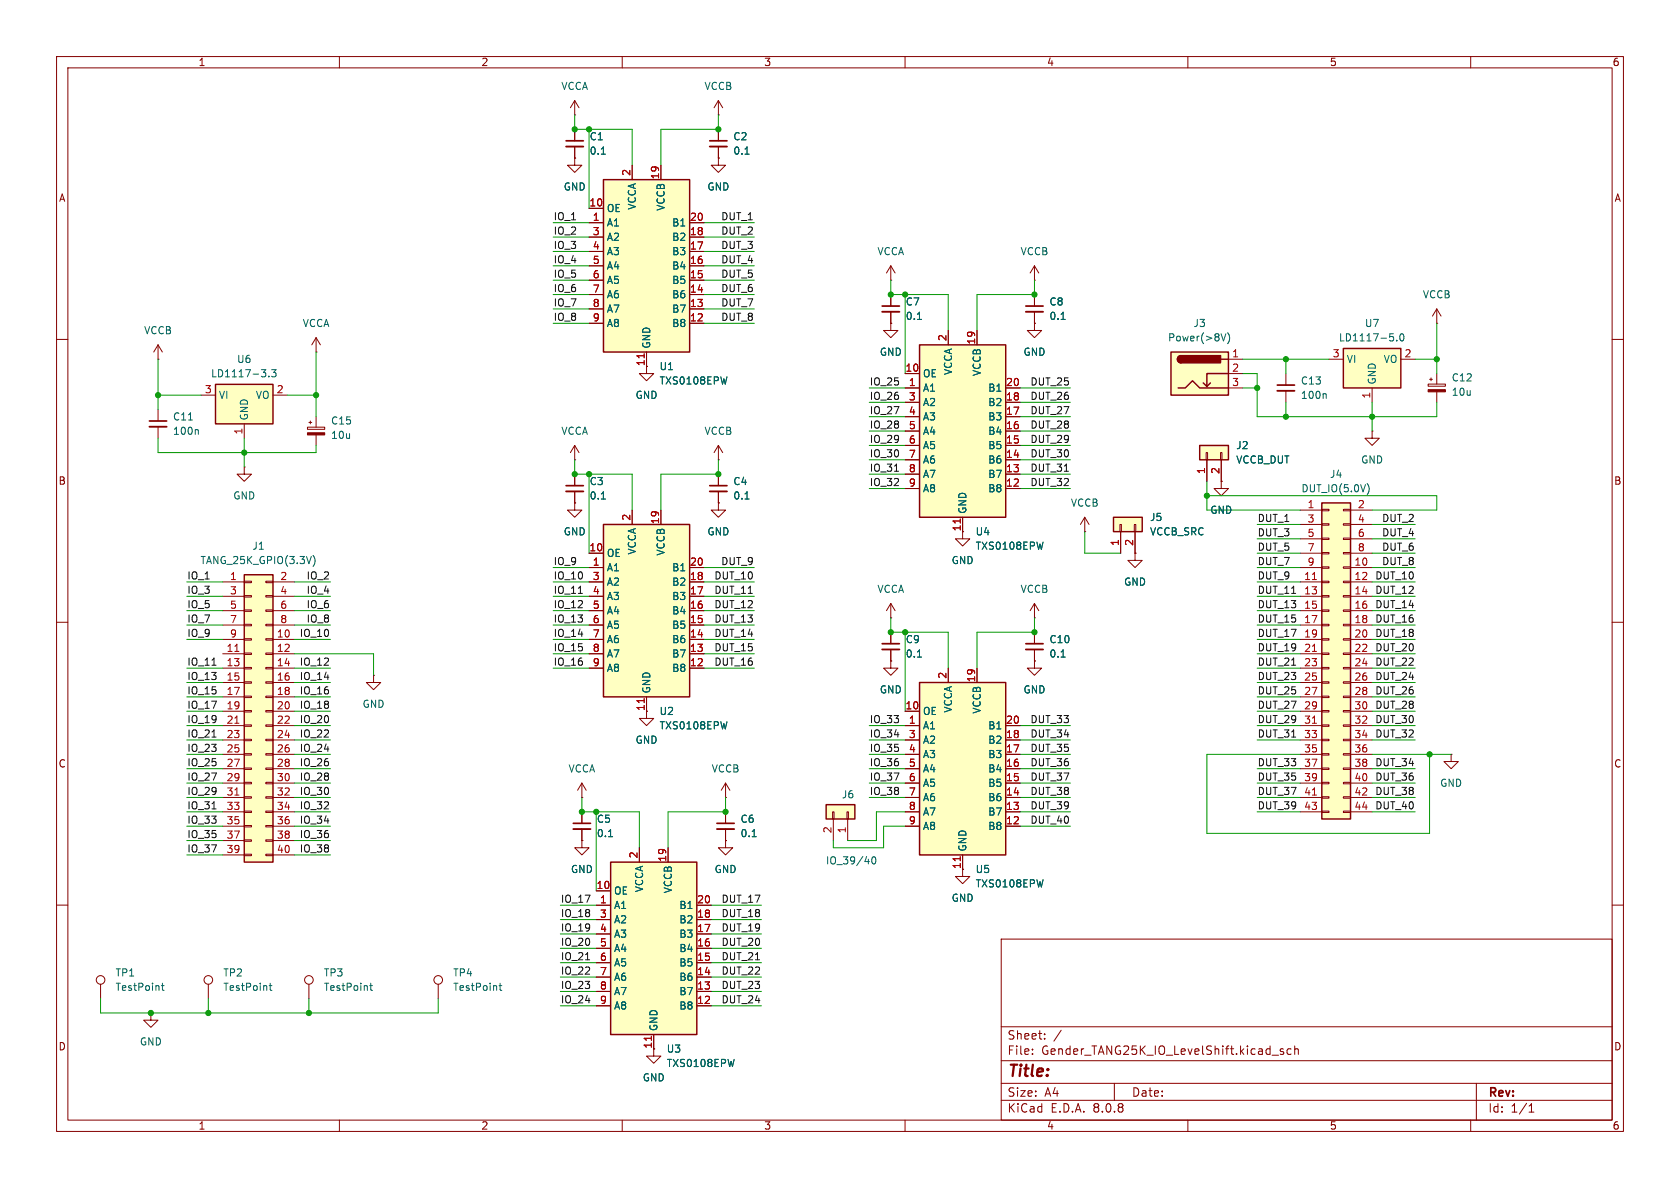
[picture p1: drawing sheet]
<svg xmlns="http://www.w3.org/2000/svg" width="297mm" height="210mm" viewBox="0 0 297 210" stroke-linecap="round" stroke-linejoin="round" font-family="sans-serif">
<g fill="none" stroke="#840000" stroke-width=".18">
<path d="M10 10h277v190h-277zM12 12h273v186h-273zM60 10v2M110 10v2M160 10v2M210 10v2M260 10v2M10 60h2M285 60h2M10 110h2M285 110h2M10 160h2"/>
<path d="M177 166h108v32h-108zM285 160h2M60 198v2M110 198v2M160 198v2M177 194.5h108M177 191.5h108M177 187.5h108M177 181.5h108M182.5 186.3v.1M182.5 185.5v.1M184.7 183.6v.1"/>
<path d="M184.7 182.8v.1M187.6 182.1l-1.3 2M197 191.5v3M210 198v2M224.9 186.5h1.1M226.9 185.5l-.4-.1-.2 .2 .1 .2 .5 .2v.3h-.6M228.2 185.5l-.4-.1-.3 .3v.4l.2 .2h.5M228.9 185.5l.2-.1 .4 .1v.9M228.9 184.9v1.5M260 198v2M261 191.5v6.5M270.3 196.6h.9"/>
<path d="M270.3 195.5l.4-.4v1.5"/>
</g>
<path d="M106.7 92.7h15.2v30.5h-15.2z" fill="#ffffc2"/>
<path d="M106.7 92.7h15.2v30.5h-15.2z" fill="none" stroke="#840000" stroke-width=".25"/>
<g fill="none" stroke="#840000" stroke-width=".18">
<path d="M104.1 97.8h2.6M111.8 90.2v2.5M116.8 90.2v2.5M104.1 100.3h2.6M104.1 118.1h2.6M104.1 115.6h2.6M104.1 113h2.6M104.1 110.5h2.6M104.1 108h2.6M104.1 105.4h2.6M104.1 102.9h2.6M121.9 100.3h2.6"/>
<path d="M121.9 118.1h2.6M121.9 115.6h2.6M121.9 113h2.6M121.9 110.5h2.6M121.9 108h2.6M121.9 105.4h2.6M121.9 102.9h2.6M114.3 123.2v2.5"/>
</g>
<path d="M113.9 123.5v.7" fill="none" stroke="#a90000" stroke-width=".18"/>
<path d="M128.5 127.6l-.3 1.2" fill="none" stroke="#006464" stroke-width=".18"/>
<path d="M106.7 31.8h15.2v30.4h-15.2z" fill="#ffffc2"/>
<path d="M106.7 31.8h15.2v30.4h-15.2z" fill="none" stroke="#840000" stroke-width=".25"/>
<g fill="none" stroke="#840000" stroke-width=".18">
<path d="M101.6 17.8l-.8 1.3M101.6 17.8v2.5M101.6 17.8l.8 1.3M127 17.8l-.8 1.3M127 17.8v2.5M127 17.8l.8 1.3M101.6 20.3h.1M101.6 27.9v1.3h1.3l-1.3 1.3-1.3-1.3h1.3M101.6 27.9h.1M101.6 22.9v2M101.6 25.9v2M104.1 39.4h2.6"/>
<path d="M104.1 36.8h2.6M111.8 29.2v2.6M116.8 29.2v2.6M121.9 39.4h2.6M127 20.3h.1M127 27.9v1.3h1.3l-1.3 1.3-1.3-1.3h1.3M127 27.9h.1M104.1 57.2h2.6M104.1 54.6h2.6M104.1 52.1h2.6M104.1 49.5h2.6M104.1 47h2.6"/>
<path d="M104.1 44.5h2.6M104.1 41.9h2.6M121.9 57.2h2.6M121.9 54.6h2.6M121.9 52.1h2.6M121.9 49.5h2.6M121.9 47h2.6M121.9 44.5h2.6M121.9 41.9h2.6M114.3 62.2v3.8h1.3l-1.3 1.3-1.3-1.3h1.3M101.6 88.9v1.3h1.3l-1.3 1.2-1.3-1.2h1.3M101.6 88.9h.1"/>
<path d="M101.6 83.8v2.1M101.6 86.9v2M66 119.4v1.3h1.3l-1.3 1.2-1.2-1.2h1.2M66 119.4h.1M17.8 174v2.5M26.7 179.1v1.2h1.2l-1.2 1.3-1.3-1.3h1.3M26.7 179.1h.1M36.8 174v2.5M54.6 174v2.5M77.5 174v2.5"/>
<circle cx="17.8" cy="173.2" r=".76"/>
<circle cx="36.8" cy="173.2" r=".76"/>
<circle cx="54.6" cy="173.2" r=".76"/>
<circle cx="77.5" cy="173.2" r=".76"/>
</g>
<path d="M113.9 62.5v.8" fill="none" stroke="#a90000" stroke-width=".18"/>
<path d="M106.3 27.3h.7M128.5 66.6l-.3 1.3M106.3 88.2h.7M28.5 174.2h.5M28.7 173.8v1.1l.3 .2M47.6 174.2h.5M47.8 173.8v1.1l.3 .2M65.4 174.2h.4M65.5 173.8v1.1l.3 .2M88.2 174.2h.5M88.4 173.8v1.1l.3 .2" fill="none" stroke="#006464" stroke-width=".18"/>
<path d="M100.1 25.9h3M100.1 86.9h3" fill="none" stroke="#840000" stroke-width=".33"/>
<path d="M100.1 24.9h3M100.1 85.9h3" fill="none" stroke="#840000" stroke-width=".3"/>
<path d="M43.2 101.6h5.1v50.8h-5.1z" fill="#ffffc2"/>
<g fill="none" stroke="#840000" stroke-width=".18">
<path d="M27.9 63.5h.1M27.9 61v2.5M27.9 72.4v2M27.9 75.4v2.1M27.9 61l-.7 1.2M27.9 61l.8 1.2M54.4 75.5h3v.4h-3zM54.6 74.7h.5M54.9 74.4v.5M55.9 73.7v1.8M55.9 76.9v1.8M101.6 78.7l-.8 1.3"/>
<path d="M101.6 78.7v2.6M101.6 78.7l.8 1.3M43.2 82.6v1.2h1.2l-1.2 1.3-1.3-1.3h1.3M43.2 82.6h.1M101.6 81.3h.1M39.4 102.9h3.8M39.4 113h3.8M39.4 115.6h3.8M39.4 118.1h3.8M39.4 105.4h3.8M39.4 108h3.8M39.4 110.5h3.8"/>
<path d="M43.2 118h1.2v.2h-1.2zM43.2 115.4h1.2v.3h-1.2zM43.2 112.9h1.2v.3h-1.2zM43.2 110.4h1.2v.2h-1.2zM43.2 107.8h1.2v.3h-1.2zM43.2 105.3h1.2v.2h-1.2zM43.2 102.7h1.2v.3h-1.2zM47 118h1.3v.2h-1.3zM47 115.4h1.3v.3h-1.3zM47 112.9h1.3v.3h-1.3zM47 110.4h1.3v.2h-1.3zM47 107.8h1.3v.3h-1.3z"/>
<path d="M47 105.3h1.3v.2h-1.3zM47 102.7h1.3v.3h-1.3zM48.3 102.9h3.8M48.3 113h3.8M48.3 115.6h3.8M48.3 118.1h3.8M48.3 105.4h3.8M48.3 108h3.8M48.3 110.5h3.8M39.4 120.7h3.8M39.4 123.2h3.8M39.4 125.7h3.8"/>
<path d="M39.4 128.3h3.8M39.4 130.8h3.8M39.4 133.4h3.8M39.4 135.9h3.8M39.4 138.4h3.8M43.2 138.3h1.2v.3h-1.2zM43.2 135.8h1.2v.2h-1.2zM43.2 133.2h1.2v.3h-1.2zM43.2 130.7h1.2v.2h-1.2zM43.2 128.1h1.2v.3h-1.2zM43.2 125.6h1.2v.3h-1.2zM43.2 123.1h1.2v.2h-1.2z"/>
<path d="M43.2 120.5h1.2v.3h-1.2zM47 138.3h1.3v.3h-1.3zM47 135.8h1.3v.2h-1.3zM47 133.2h1.3v.3h-1.3zM47 130.7h1.3v.2h-1.3zM47 128.1h1.3v.3h-1.3zM47 125.6h1.3v.3h-1.3zM47 123.1h1.3v.2h-1.3zM47 120.5h1.3v.3h-1.3zM48.3 120.7h3.8M48.3 123.2h3.8M48.3 125.7h3.8"/>
<path d="M48.3 128.3h3.8M48.3 130.8h3.8M48.3 133.4h3.8M48.3 135.9h3.8M48.3 138.4h3.8M39.4 141h3.8M39.4 143.5h3.8M39.4 146.1h3.8M39.4 148.6h3.8M39.4 151.1h3.8M43.2 151h1.2v.3h-1.2zM43.2 148.5h1.2v.2h-1.2z"/>
<path d="M43.2 145.9h1.2v.3h-1.2zM43.2 143.4h1.2v.2h-1.2zM43.2 140.8h1.2v.3h-1.2zM47 151h1.3v.3h-1.3zM47 148.5h1.3v.2h-1.3zM47 145.9h1.3v.3h-1.3zM47 143.4h1.3v.2h-1.3zM47 140.8h1.3v.3h-1.3zM48.3 141h3.8M48.3 143.5h3.8M48.3 146.1h3.8M48.3 148.6h3.8"/>
<path d="M48.3 151.1h3.8"/>
</g>
<path d="M43.2 101.6h5.1v50.8h-5.1z" fill="none" stroke="#840000" stroke-width=".25"/>
<path d="M41.5 115.2h.7M41.5 127.9h.7M41.5 140.6h.7" fill="none" stroke="#a90000" stroke-width=".18"/>
<path d="M33.3 74.2h.7M34.9 75.9l.2 .2v.7M55.3 98.2a1.46 1.46 0 0 1 0 1.9" fill="none" stroke="#006464" stroke-width=".18"/>
<path d="M54.4 76.5h3v.4h-3z" fill="#840000" stroke="#840000" stroke-width=".18"/>
<path d="M26.4 75.4h3.1" fill="none" stroke="#840000" stroke-width=".33"/>
<path d="M26.4 74.4h3.1" fill="none" stroke="#840000" stroke-width=".3"/>
<path d="M38.1 67.9h10.2v7h-10.2z" fill="#ffffc2"/>
<path d="M38.1 67.9h10.2v7h-10.2z" fill="none" stroke="#840000" stroke-width=".25"/>
<path d="M55.9 59.7l-.8 1.3M55.9 59.7v2.5M55.9 59.7l.7 1.3M35.6 69.9h2.5M43.2 74.9v2.6M48.3 69.9h2.5M55.9 62.2h.1" fill="none" stroke="#840000" stroke-width=".18"/>
<path d="M47.5 66.5v.1M48 65.3h.8l-.4 .5 .3 .2v.5l-.1 .1-.6-.1" fill="none" stroke="#006464" stroke-width=".18"/>
<path d="M233.7 88.9h5.1v55.9h-5.1z" fill="#ffffc2"/>
<g fill="none" stroke="#840000" stroke-width=".18">
<path d="M191.8 94h.1M191.8 91.4l-.8 1.3M191.8 91.4v2.6M191.8 91.4l.7 1.3M200.7 97.8v1.3h1.2l-1.2 1.2-1.3-1.2h1.3M200.7 97.8h.1M229.9 90.2h3.8M229.9 92.7h3.8M229.9 95.3h3.8M229.9 97.8h3.8M233.7 97.7h1.2v.2h-1.2zM233.7 95.1h1.2v.3h-1.2z"/>
<path d="M233.7 92.6h1.2v.2h-1.2zM233.7 90h1.2v.3h-1.2zM237.5 97.7h1.3v.2h-1.3zM237.5 95.1h1.3v.3h-1.3zM237.5 92.6h1.3v.2h-1.3zM237.5 90h1.3v.3h-1.3zM238.8 90.2h3.8M238.8 92.7h3.8M238.8 95.3h3.8M238.8 97.8h3.8M229.9 100.3h3.8M229.9 102.9h3.8"/>
<path d="M229.9 105.4h3.8M229.9 108h3.8M229.9 110.5h3.8M229.9 113h3.8M229.9 115.6h3.8M229.9 118.1h3.8M233.7 118h1.2v.2h-1.2zM233.7 115.4h1.2v.3h-1.2zM233.7 112.9h1.2v.3h-1.2zM233.7 110.4h1.2v.2h-1.2zM233.7 107.8h1.2v.3h-1.2zM233.7 105.3h1.2v.2h-1.2z"/>
<path d="M233.7 102.7h1.2v.3h-1.2zM233.7 100.2h1.2v.3h-1.2zM237.5 118h1.3v.2h-1.3zM237.5 115.4h1.3v.3h-1.3zM237.5 112.9h1.3v.3h-1.3zM237.5 110.4h1.3v.2h-1.3zM237.5 107.8h1.3v.3h-1.3zM237.5 105.3h1.3v.2h-1.3zM237.5 102.7h1.3v.3h-1.3zM237.5 100.2h1.3v.3h-1.3zM238.8 100.3h3.8M238.8 102.9h3.8"/>
<path d="M238.8 105.4h3.8M238.8 108h3.8M238.8 110.5h3.8M238.8 113h3.8M238.8 115.6h3.8M238.8 118.1h3.8M229.9 120.7h3.8M229.9 123.2h3.8M229.9 125.7h3.8M229.9 128.3h3.8M229.9 130.8h3.8M229.9 133.4h3.8"/>
<path d="M229.9 135.9h3.8M229.9 138.4h3.8M233.7 138.3h1.2v.3h-1.2zM233.7 135.8h1.2v.2h-1.2zM233.7 133.2h1.2v.3h-1.2zM233.7 130.7h1.2v.2h-1.2zM233.7 128.1h1.2v.3h-1.2zM233.7 125.6h1.2v.3h-1.2zM233.7 123.1h1.2v.2h-1.2zM233.7 120.5h1.2v.3h-1.2zM237.5 138.3h1.3v.3h-1.3zM237.5 135.8h1.3v.2h-1.3z"/>
<path d="M237.5 133.2h1.3v.3h-1.3zM237.5 130.7h1.3v.2h-1.3zM237.5 128.1h1.3v.3h-1.3zM237.5 125.6h1.3v.3h-1.3zM237.5 123.1h1.3v.2h-1.3zM237.5 120.5h1.3v.3h-1.3zM238.8 120.7h3.8M238.8 123.2h3.8M238.8 125.7h3.8M238.8 128.3h3.8M238.8 130.8h3.8M238.8 133.4h3.8"/>
<path d="M238.8 135.9h3.8M238.8 138.4h3.8M229.9 141h3.8M229.9 143.5h3.8M233.7 143.4h1.2v.2h-1.2zM233.7 140.8h1.2v.3h-1.2zM237.5 143.4h1.3v.2h-1.3zM237.5 140.8h1.3v.3h-1.3zM238.8 141h3.8M238.8 143.5h3.8"/>
</g>
<path d="M233.7 88.9h5.1v55.9h-5.1z" fill="none" stroke="#840000" stroke-width=".25"/>
<path d="M232 102.5h.7M232 115.2h.7M232 127.9h.7M232 140.6h.7" fill="none" stroke="#a90000" stroke-width=".18"/>
<path d="M241.8 85.5a1.49 1.49 0 0 1 0 1.9" fill="none" stroke="#006464" stroke-width=".18"/>
<path d="M196.8 91.4h5.1v2.6h-5.1z" fill="#ffffc2"/>
<path d="M242.6 76.2v1.3h1.2l-1.2 1.2-1.3-1.2h1.3M242.6 76.2h.1M198 92.7h.2v1.3h-.2zM198.1 94v3.8M200.5 92.7h.3v1.3h-.3zM200.7 94v3.8M215.9 85.1v1.3h1.3l-1.3 1.2-1.3-1.2h1.3M215.9 85.1h.1" fill="none" stroke="#840000" stroke-width=".18"/>
<path d="M196.8 91.4h5.1v2.6h-5.1z" fill="none" stroke="#840000" stroke-width=".25"/>
<path d="M212.1 78.7h5.1v2.6h-5.1z" fill="#ffffc2"/>
<path d="M213.2 80h.3v1.3h-.3zM213.4 81.3v3.8M215.8 80h.2v1.3h-.2zM215.9 81.3v3.8M182.9 109.2h.1M182.9 106.7l-.8 1.3M182.9 106.7v2.5M182.9 111.8v2M182.9 114.8v2M182.9 106.7l.7 1.3M128.3 148.6v1.3h1.2l-1.2 1.2-1.3-1.2h1.3M128.3 148.6h.1" fill="none" stroke="#840000" stroke-width=".18"/>
<path d="M212.1 78.7h5.1v2.6h-5.1z" fill="none" stroke="#840000" stroke-width=".25"/>
<path d="M181.4 114.8h3" fill="none" stroke="#840000" stroke-width=".33"/>
<path d="M181.4 113.8h3" fill="none" stroke="#840000" stroke-width=".3"/>
<path d="M187.6 116.2h.7" fill="none" stroke="#006464" stroke-width=".18"/>
<path d="M162.6 120.7h15.2v30.4h-15.2z" fill="#ffffc2"/>
<path d="M162.6 120.7h15.2v30.4h-15.2z" fill="none" stroke="#840000" stroke-width=".25"/>
<g fill="none" stroke="#840000" stroke-width=".18">
<path d="M182.9 57.2v1.2h1.2l-1.2 1.3-1.3-1.3h1.3M182.9 57.2h.1M182.9 52.1v2M182.9 55.1v2.1M170.2 94v1.3h1.2l-1.2 1.2-1.3-1.2h1.3M167.6 118.1v2.6M172.7 118.1v2.6M182.9 116.8v1.3h1.2l-1.2 1.3-1.3-1.3h1.3M182.9 116.8h.1M160 128.3h2.6M160 125.7h2.6M160 138.4h2.6"/>
<path d="M160 135.9h2.6M160 133.4h2.6M160 130.8h2.6M177.8 128.3h2.5M177.8 138.4h2.5M177.8 135.9h2.5M177.8 133.4h2.5M177.8 130.8h2.5M160 146.1h2.6M160 143.5h2.6M160 141h2.6M170.2 151.1v3.8h1.2l-1.2 1.3-1.3-1.3h1.3"/>
<path d="M177.8 146.1h2.5M177.8 143.5h2.5M177.8 141h2.5"/>
</g>
<path d="M169.8 151.4v.8" fill="none" stroke="#a90000" stroke-width=".18"/>
<path d="M187.6 56.5h.7M184.4 155.5l-.3 1.3" fill="none" stroke="#006464" stroke-width=".18"/>
<path d="M181.4 55.1h3" fill="none" stroke="#840000" stroke-width=".33"/>
<path d="M181.4 54.1h3" fill="none" stroke="#840000" stroke-width=".3"/>
<path d="M162.6 61h15.2v30.4h-15.2z" fill="#ffffc2"/>
<path d="M162.6 61h15.2v30.4h-15.2z" fill="none" stroke="#840000" stroke-width=".25"/>
<g fill="none" stroke="#840000" stroke-width=".18">
<path d="M127 22.9v2M127 25.9v2M157.5 49.5h.1M157.5 47l-.8 1.3M157.5 47v2.5M157.5 47l.7 1.3M167.6 58.4v2.6M172.7 58.4v2.6M182.9 49.5h.1M182.9 47l-.8 1.3M182.9 47v2.5M182.9 47l.7 1.3"/>
<path d="M160 68.6h2.6M160 66h2.6M160 78.7h2.6M160 76.2h2.6M160 73.7h2.6M160 71.1h2.6M177.8 68.6h2.5M177.8 78.7h2.5M177.8 76.2h2.5M177.8 73.7h2.5M177.8 71.1h2.5M160 86.4h2.6"/>
<path d="M160 83.8h2.6M160 81.3h2.6M170.2 91.4v2.6M177.8 86.4h2.5M177.8 83.8h2.5M177.8 81.3h2.5M157.5 116.8v1.3h1.2l-1.2 1.3-1.3-1.3h1.3M157.5 116.8h.1M157.5 109.2h.1M157.5 106.7v2.5M157.5 111.8v2M157.5 114.8v2"/>
<path d="M157.5 106.7l-.8 1.3M157.5 106.7l.7 1.3M128.3 138.4l-.8 1.3M128.3 138.4v2.6M128.3 138.4l.7 1.3M128.3 141h.1M128.3 143.5v2M128.3 146.6v2"/>
</g>
<path d="M169.8 91.7v.8" fill="none" stroke="#a90000" stroke-width=".18"/>
<path d="M131.7 27.3h.7M184.4 95.8l-.3 1.3M162.2 116.2h.7M133 147.9h.7" fill="none" stroke="#006464" stroke-width=".18"/>
<path d="M125.5 25.9h3M156 114.8h3M126.7 146.6h3.1" fill="none" stroke="#840000" stroke-width=".33"/>
<path d="M125.5 24.9h3M156 113.8h3M126.7 145.5h3.1" fill="none" stroke="#840000" stroke-width=".3"/>
<path d="M146 142.2h5.1v2.6h-5.1z" fill="#ffffc2"/>
<g fill="none" stroke="#840000" stroke-width=".18">
<path d="M157.5 57.2v1.2h1.2l-1.2 1.3-1.3-1.3h1.3M157.5 57.2h.1M157.5 52.1v2M157.5 55.1v2.1M127 78.7l-.8 1.3M127 78.7v2.6M127 78.7l.8 1.3M127 81.3h.1M127 88.9v1.3h1.3l-1.3 1.2-1.3-1.2h1.3M127 88.9h.1M127 83.8v2.1M127 86.9v2"/>
<path d="M102.9 138.4l-.8 1.3M102.9 138.4v2.6M102.9 138.4l.7 1.3M114.3 125.7v1.3h1.3l-1.3 1.3-1.3-1.3h1.3M102.9 141h.1M147.2 143.5h.2v1.3h-.2zM147.3 144.8v3.8M149.7 143.5h.3v1.3h-.3zM149.9 144.8v3.8"/>
</g>
<path d="M146 142.2h5.1v2.6h-5.1z" fill="none" stroke="#840000" stroke-width=".25"/>
<path d="M162.2 56.5h.7M131.7 88.2h.7M154.3 151.5h.1a.68 .68 0 0 1 .5 .6 .68 .68 0 0 1-.5 .6 .84 .84 0 0 1-.1-1.2z" fill="none" stroke="#006464" stroke-width=".18"/>
<path d="M156 55.1h3M125.5 86.9h3" fill="none" stroke="#840000" stroke-width=".33"/>
<path d="M156 54.1h3M125.5 85.9h3" fill="none" stroke="#840000" stroke-width=".3"/>
<path d="M107.9 152.4h15.3v30.5h-15.3z" fill="#ffffc2"/>
<path d="M107.9 152.4h15.3v30.5h-15.3z" fill="none" stroke="#840000" stroke-width=".25"/>
<g fill="none" stroke="#840000" stroke-width=".18">
<path d="M102.9 148.6v1.3h1.2l-1.2 1.2-1.3-1.2h1.3M102.9 148.6h.1M102.9 143.5v2M102.9 146.6v2M105.4 157.5h2.5M113 149.9v2.5M118.1 149.9v2.5M105.4 160h2.5M105.4 177.8h2.5M105.4 175.3h2.5M105.4 172.7h2.5M105.4 170.2h2.5"/>
<path d="M105.4 167.6h2.5M105.4 165.1h2.5M105.4 162.6h2.5M123.2 160h2.5M123.2 177.8h2.5M123.2 175.3h2.5M123.2 172.7h2.5M123.2 170.2h2.5M123.2 167.6h2.5M123.2 165.1h2.5M123.2 162.6h2.5M115.6 182.9v3.8h1.2l-1.2 1.3-1.3-1.3h1.3"/>
</g>
<path d="M115.2 183.2v.7" fill="none" stroke="#a90000" stroke-width=".18"/>
<path d="M107.6 147.9h.7M129.8 187.3l-.3 1.2" fill="none" stroke="#006464" stroke-width=".18"/>
<path d="M101.3 146.6h3.1" fill="none" stroke="#840000" stroke-width=".33"/>
<path d="M101.3 145.5h3.1" fill="none" stroke="#840000" stroke-width=".3"/>
<path d="M237.5 61.6h10.1v7h-10.1z" fill="#ffffc2"/>
<path d="M237.5 61.6h10.1v7h-10.1z" fill="none" stroke="#840000" stroke-width=".25"/>
<path d="M254 57.2h.1M254 54.6l-.8 1.3M254 54.6v2.6M254 54.6l.8 1.3M234.9 63.5h2.6M242.6 68.6v2.5M247.6 63.5h2.6M252.5 67.9h3v.4h-3zM252.7 67.1h.5M253 66.8v.5M254 66v1.9M254 69.3v1.8" fill="none" stroke="#840000" stroke-width=".18"/>
<path d="M247.6 59.1l.2-.1a.68 .68 0 0 1 .4 .6 .68 .68 0 0 1-.4 .7l-.2-.2-.1-.3zM246.9 60.1v.2" fill="none" stroke="#006464" stroke-width=".18"/>
<path d="M252.5 68.9h3v.4h-3z" fill="#840000" stroke="#840000" stroke-width=".18"/>
<path d="M207 62.2h10.2v7.7h-10.2z" fill="#ffffc2"/>
<path d="M207 62.2h10.2v7.7h-10.2zM208.3 68.6h1.2l1.3-1.3 1.3 1.3h5.1M208.8 62.9a.64 .64 0 0 0-.6 .6 .64 .64 0 0 0 .6 .6M214 67.7l-.6 .6M215.9 63.5h1.3M217.2 66h-3.8v2.3l-.7-.6" fill="none" stroke="#840000" stroke-width=".25"/>
<g fill="#840000" stroke="#840000" stroke-width=".25">
<path d="M208.3 63.1l.5-.2v1.2a.63 .63 0 0 1-.6-.4 .63 .63 0 0 1 .1-.6z"/>
<path d="M208.8 62.9h7v1.2h-7z"/>
</g>
<g fill="none" stroke="#840000" stroke-width=".18">
<path d="M101.6 27.9h.1M101.6 22.9v2M101.6 25.9v2M104.1 39.4h2.6M104.1 36.8h2.6M111.8 29.2v2.6M116.8 29.2v2.6M121.9 39.4h2.6M127 27.9h.1M127 22.9v2M127 25.9v2M104.1 57.2h2.6"/>
<path d="M104.1 54.6h2.6M104.1 52.1h2.6M104.1 49.5h2.6M104.1 47h2.6M104.1 44.5h2.6M104.1 41.9h2.6M121.9 57.2h2.6M121.9 54.6h2.6M121.9 52.1h2.6M121.9 49.5h2.6M121.9 47h2.6M121.9 44.5h2.6"/>
<path d="M121.9 41.9h2.6M157.5 57.2h.1M157.5 52.1v2M157.5 55.1v2.1M167.6 58.4v2.6M172.7 58.4v2.6M182.9 57.2h.1M182.9 52.1v2M182.9 55.1v2.1M114.3 62.2v2.6M160 66h2.6M160 68.6h2.6"/>
<path d="M160 78.7h2.6M160 76.2h2.6M160 73.7h2.6M160 71.1h2.6M177.8 68.6h2.5M177.8 78.7h2.5M177.8 76.2h2.5M177.8 73.7h2.5M177.8 71.1h2.5M217.2 63.5h2.5M217.2 66h2.5M217.2 68.6h2.5"/>
<path d="M227.3 66v2.1M227.3 69.1v2M101.6 88.9h.1M101.6 83.8v2.1M101.6 86.9v2M104.1 97.8h2.6M111.8 90.2v2.5M116.8 90.2v2.5M127 88.9h.1M127 83.8v2.1M127 86.9v2M160 86.4h2.6"/>
<path d="M160 83.8h2.6M160 81.3h2.6M170.2 91.4v2.6M177.8 86.4h2.5M177.8 83.8h2.5M177.8 81.3h2.5M198.1 94v3.8M200.7 97.8h.1M200.7 94v3.8M213.4 81.3v3.8M215.9 85.1h.1M215.9 81.3v3.8"/>
<path d="M104.1 100.3h2.6M104.1 118.1h2.6M104.1 115.6h2.6M104.1 113h2.6M104.1 110.5h2.6M104.1 108h2.6M104.1 105.4h2.6M104.1 102.9h2.6M121.9 100.3h2.6M121.9 118.1h2.6M121.9 115.6h2.6M121.9 113h2.6"/>
<path d="M121.9 110.5h2.6M121.9 108h2.6M121.9 105.4h2.6M121.9 102.9h2.6M157.5 116.8h.1M157.5 111.8v2M157.5 114.8v2M167.6 118.1v2.6M172.7 118.1v2.6M182.9 116.8h.1M182.9 111.8v2M182.9 114.8v2"/>
<path d="M114.3 123.2v2.5M160 128.3h2.6M160 125.7h2.6M160 138.4h2.6M160 135.9h2.6M160 133.4h2.6M160 130.8h2.6M177.8 128.3h2.5M177.8 138.4h2.5M177.8 135.9h2.5M177.8 133.4h2.5M177.8 130.8h2.5"/>
<path d="M256.5 133.4v1.2h1.3l-1.3 1.3-1.2-1.3h1.2M256.5 133.4h.1M102.9 148.6h.1M102.9 143.5v2M102.9 146.6v2M105.4 157.5h2.5M113 149.9v2.5M118.1 149.9v2.5M128.3 148.6h.1M128.3 143.5v2M128.3 146.6v2M160 146.1h2.6"/>
<path d="M160 143.5h2.6M160 141h2.6M170.2 151.1v2.6M177.8 146.1h2.5M177.8 143.5h2.5M177.8 141h2.5M105.4 160h2.5M105.4 177.8h2.5M105.4 175.3h2.5M105.4 172.7h2.5M105.4 170.2h2.5M105.4 167.6h2.5"/>
<path d="M105.4 165.1h2.5M105.4 162.6h2.5M123.2 160h2.5M123.2 177.8h2.5M123.2 175.3h2.5M123.2 172.7h2.5M123.2 170.2h2.5M123.2 167.6h2.5M123.2 165.1h2.5M123.2 162.6h2.5M115.6 182.9v2.5"/>
</g>
<g fill="none" stroke="#006464" stroke-width=".18">
<path d="M106.3 27.3h.7M131.7 27.3h.7M162.2 56.5h.7M187.6 56.5h.7M215.9 59l.4 1.3 .4-1.3M217 58.8a1.46 1.46 0 0 1 0 2M128.5 66.6l-.3 1.3M234.3 69.6l.2 .2v.6M106.3 88.2h.7M131.7 88.2h.7M184.4 95.8l-.3 1.3M162.2 116.2h.7"/>
<path d="M187.6 116.2h.7M128.5 127.6l-.3 1.2M107.6 147.9h.7M133 147.9h.7M184.4 155.5l-.3 1.3M129.8 187.3l-.3 1.2"/>
</g>
<path d="M225.8 69.1h3.1" fill="none" stroke="#840000" stroke-width=".33"/>
<path d="M225.8 68.1h3.1" fill="none" stroke="#840000" stroke-width=".3"/>
<path d="M158.1 83.3h.8M37.5 117.6h.7M102.2 104.9h.8M37.5 130.3h.7M37.5 143h.7M103.5 169.7h.7" fill="none" stroke="#0f0f0f" stroke-width=".18"/>
<g fill="none" stroke="#009600" stroke-width=".18">
<path d="M97.8 39.4h6.3M101.6 20.3v2.6h10.2v6.3M104.1 22.9v13.9M124.5 39.4h8.8M127 20.3v2.6h-10.2v6.3M97.8 52.1h6.3M97.8 47h6.3M97.8 49.5h6.3M97.8 54.6h6.3M97.8 57.2h6.3M97.8 44.5h6.3M97.8 41.9h6.3"/>
<path d="M124.5 52.1h8.8M124.5 47h8.8M124.5 49.5h8.8M124.5 54.6h8.8M124.5 57.2h8.8M124.5 44.5h8.8M124.5 41.9h8.8M157.5 49.5v2.6h10.1v6.3M160 52.1v13.9M182.9 49.5v2.6h-10.2v6.3M254 57.2v8.8M27.9 77.5v2.5h28v-1.3"/>
<path d="M27.9 69.9h7.7M27.9 63.5v8.9M43.2 77.5v5.1M50.8 69.9h5.1M55.9 62.2v11.5M153.7 73.7h6.3M153.7 68.6h6.3M153.7 71.1h6.3M153.7 78.7h6.3M153.7 76.2h6.3M180.3 73.7h8.9M180.3 68.6h8.9"/>
<path d="M180.3 71.1h8.9M180.3 78.7h8.9M180.3 76.2h8.9M219.7 66h2.5v7.7h31.8v-2.6M219.7 68.6h2.5M219.7 63.5h15.2M227.3 63.5v2.5M227.3 71.1v2.6M242.6 71.1v5.1M250.2 63.5h3.8M101.6 81.3v2.5h10.2v6.4M104.1 83.8v14"/>
<path d="M127 81.3v2.5h-10.2v6.4M153.7 86.4h6.3M153.7 81.3h6.3M153.7 83.8h6.3M180.3 86.4h8.9M180.3 81.3h8.9M180.3 83.8h8.9M191.8 94v3.8h6.3M213.4 85.1v5.1h16.5M213.4 87.6h40.6v2.6h-11.4M222.2 92.7h7.7M222.2 97.8h7.7"/>
<path d="M222.2 95.3h7.7M242.6 92.7h7.6M242.6 97.8h7.6M242.6 95.3h7.6M33 118.1h6.4M33 108h6.4M33 110.5h6.4M33 113h6.4M33 105.4h6.4M33 102.9h6.4M52.1 118.1h6.3M52.1 108h6.3"/>
<path d="M52.1 115.6h13.9v3.8M52.1 110.5h6.3M52.1 113h6.3M52.1 105.4h6.3M52.1 102.9h6.3M97.8 118.1h6.3M97.8 108h6.3M97.8 115.6h6.3M97.8 110.5h6.3M97.8 113h6.3M97.8 100.3h6.3M97.8 105.4h6.3"/>
<path d="M97.8 102.9h6.3M124.5 118.1h8.8M124.5 108h8.8M124.5 115.6h8.8M124.5 110.5h8.8M124.5 113h8.8M124.5 100.3h8.8M124.5 105.4h8.8M124.5 102.9h8.8M157.5 109.2v2.6h10.1v6.3M160 111.8v13.9M182.9 109.2v2.6h-10.2v6.3"/>
<path d="M222.2 118.1h7.7M222.2 108h7.7M222.2 115.6h7.7M222.2 110.5h7.7M222.2 113h7.7M222.2 100.3h7.7M222.2 105.4h7.7M222.2 102.9h7.7M242.6 118.1h7.6M242.6 108h7.6M242.6 115.6h7.6M242.6 110.5h7.6"/>
<path d="M242.6 113h7.6M242.6 100.3h7.6M242.6 105.4h7.6M242.6 102.9h7.6M33 123.2h6.4M33 120.7h6.4M33 135.9h6.4M33 138.4h6.4M33 130.8h6.4M33 133.4h6.4M33 128.3h6.4M33 125.7h6.4"/>
<path d="M52.1 123.2h6.3M52.1 120.7h6.3M52.1 135.9h6.3M52.1 138.4h6.3M52.1 130.8h6.3M52.1 133.4h6.3M52.1 128.3h6.3M52.1 125.7h6.3M153.7 135.9h6.3M153.7 138.4h6.3M153.7 130.8h6.3M153.7 133.4h6.3"/>
<path d="M153.7 128.3h6.3M180.3 135.9h8.9M180.3 138.4h8.9M180.3 130.8h8.9M180.3 133.4h8.9M180.3 128.3h8.9M222.2 123.2h7.7M222.2 120.7h7.7M222.2 135.9h7.7M222.2 138.4h7.7M222.2 130.8h7.7M222.2 128.3h7.7"/>
<path d="M222.2 125.7h7.7M229.9 133.4h-16.5v13.9h39.3v-13.9M242.6 123.2h7.6M242.6 120.7h7.6M242.6 135.9h7.6M242.6 138.4h7.6M242.6 130.8h7.6M242.6 133.4h13.9M242.6 128.3h7.6M242.6 125.7h7.6M33 141h6.4M33 143.5h6.4"/>
<path d="M33 148.6h6.4M33 146.1h6.4M33 151.1h6.4M52.1 141h6.3M52.1 143.5h6.3M52.1 148.6h6.3M52.1 146.1h6.3M52.1 151.1h6.3M102.9 141v2.5h10.1v6.4M105.4 143.5v14M128.3 141v2.5h-10.2v6.4M153.7 141h6.3"/>
<path d="M160 146.1h-3.8v3.8h-8.9v-1.3M160 143.5h-5.1v5.1h-5M180.3 141h8.9M180.3 143.5h8.9M180.3 146.1h8.9M222.2 141h7.7M222.2 143.5h7.7M242.6 141h7.6M242.6 143.5h7.6M17.8 176.5v2.6h59.7v-2.6M36.8 176.5v2.6M54.6 176.5v2.6"/>
<path d="M99.1 165.1h6.3M99.1 162.6h6.3M99.1 160h6.3M99.1 167.6h6.3M99.1 172.7h6.3M99.1 177.8h6.3M99.1 170.2h6.3M99.1 175.3h6.3M125.7 165.1h8.9M125.7 162.6h8.9M125.7 160h8.9M125.7 167.6h8.9"/>
<path d="M125.7 172.7h8.9M125.7 177.8h8.9M125.7 170.2h8.9M125.7 175.3h8.9"/>
</g>
<path d="M113.9 62.5v.8M169.8 91.7v.8M113.9 123.5v.7M169.8 151.4v.8M115.2 183.2v.7" fill="none" stroke="#a90000" stroke-width=".18"/>
<g fill="#009600" stroke="#009600" stroke-width=".18">
<circle cx="227.3" cy="73.7" r=".46"/>
<circle cx="242.6" cy="73.7" r=".46"/>
<circle cx="227.3" cy="63.5" r=".46"/>
<circle cx="254" cy="63.5" r=".46"/>
<circle cx="222.2" cy="68.6" r=".46"/>
<circle cx="252.7" cy="133.4" r=".46"/>
<circle cx="213.4" cy="87.6" r=".46"/>
<circle cx="27.9" cy="69.9" r=".46"/>
<circle cx="127" cy="83.8" r=".46"/>
<circle cx="101.6" cy="83.8" r=".46"/>
<circle cx="104.1" cy="83.8" r=".46"/>
<circle cx="43.2" cy="80" r=".46"/>
<circle cx="55.9" cy="69.9" r=".46"/>
<circle cx="36.8" cy="179.1" r=".46"/>
<circle cx="54.6" cy="179.1" r=".46"/>
<circle cx="26.7" cy="179.1" r=".46"/>
<circle cx="101.6" cy="22.9" r=".46"/>
<circle cx="104.1" cy="22.9" r=".46"/>
<circle cx="127" cy="22.9" r=".46"/>
<circle cx="105.4" cy="143.5" r=".46"/>
<circle cx="102.9" cy="143.5" r=".46"/>
<circle cx="160" cy="52.1" r=".46"/>
<circle cx="157.5" cy="52.1" r=".46"/>
<circle cx="128.3" cy="143.5" r=".46"/>
<circle cx="157.5" cy="111.8" r=".46"/>
<circle cx="160" cy="111.8" r=".46"/>
<circle cx="182.9" cy="52.1" r=".46"/>
<circle cx="182.9" cy="111.8" r=".46"/>
</g>
<text font-size="2.8" fill="#840000" x="178" y="190.9">Title:</text>
<g font-size="2.1" fill="#840000">
<text x="178" y="184">Sheet:</text>
<text x="178" y="186.7">File:</text>
<text x="184.1" y="186.7">Gender_TANG25K_IO_LevelShift.kicad_sch</text>
<text x="178" y="196.9">KiCad</text>
<text x="178" y="194.1">Size:</text>
<text x="184.7" y="194.1">A4</text>
<text x="185.7" y="196.9">E.D.A.</text>
<text x="193.3" y="196.9">8.0.8</text>
<text x="200" y="194.1">Date:</text>
<text x="263" y="194.3">Rev:</text>
<text x="263" y="196.9">Id:</text>
<text x="267.1" y="196.9">1/1</text>
</g>
<g font-size="1.8" fill="#840000">
<text x="35" y="11.9">1</text>
<text x="85" y="11.9">2</text>
<text x="135" y="11.9">3</text>
<text x="185" y="11.9">4</text>
<text x="235" y="11.9">5</text>
<text x="285" y="11.9">6</text>
<text x="10.3" y="35.9">A</text>
<text x="285.3" y="35.9">A</text>
<text x="10.3" y="85.9">B</text>
<text x="285.3" y="85.9">B</text>
<text x="169.9" y="94" transform="rotate(-90 169.9 94)">11</text>
<text x="114" y="125.8" transform="rotate(-90 114 125.8)">11</text>
<text x="10.3" y="135.9">C</text>
<text x="285.3" y="135.9">C</text>
<text x="10.3" y="185.9">D</text>
<text x="285.3" y="185.9">D</text>
<text x="35" y="199.9">1</text>
<text x="85" y="199.9">2</text>
<text x="135" y="199.9">3</text>
<text x="185" y="199.9">4</text>
<text x="235" y="199.9">5</text>
<text x="285" y="199.9">6</text>
</g>
<g font-size="1.8" fill="#006464">
<text x="99.1" y="16.1">VCCA</text>
<text x="124.4" y="16.1">VCCB</text>
<text x="104.1" y="25">C1</text>
<text x="104.1" y="27.5">0.1</text>
<text x="129.5" y="25">C2</text>
<text x="129.5" y="27.5">0.1</text>
<text x="99.6" y="33.9">GND</text>
<text x="125" y="33.9">GND</text>
<text x="107.2" y="40.2">A1</text>
<text x="107.2" y="37.7">OE</text>
<text x="112.6" y="37.2" transform="rotate(-90 112.6 37.2)">VCCA</text>
<text x="117.7" y="37.4" transform="rotate(-90 117.7 37.4)">VCCB</text>
<text x="118.7" y="40.2">B1</text>
<text x="107.2" y="42.8">A2</text>
<text x="107.2" y="45.3">A3</text>
<text x="107.2" y="47.9">A4</text>
<text x="118.7" y="47.9">B4</text>
<text x="118.7" y="45.3">B3</text>
<text x="118.7" y="42.8">B2</text>
<text x="155" y="45.3">VCCA</text>
<text x="180.3" y="45.3">VCCB</text>
<text x="107.2" y="50.4">A5</text>
<text x="107.2" y="52.9">A6</text>
<text x="118.7" y="52.9">B6</text>
<text x="118.7" y="50.4">B5</text>
<text x="251.4" y="52.9">VCCB</text>
<text x="25.4" y="59.3">VCCB</text>
<text x="53.4" y="58">VCCA</text>
<text x="107.2" y="55.5">A7</text>
<text x="107.2" y="58">A8</text>
<text x="118.7" y="58">B8</text>
<text x="118.7" y="55.5">B7</text>
<text x="160" y="54.2">C7</text>
<text x="160" y="56.7">0.1</text>
<text x="185.4" y="54.2">C8</text>
<text x="185.4" y="56.7">0.1</text>
<text x="210.9" y="58">J3</text>
<text x="241.2" y="58">U7</text>
<text x="41.8" y="64.4">U6</text>
<text x="115.2" y="61.7" transform="rotate(-90 115.2 61.7)">GND</text>
<text x="116.5" y="65.6">U1</text>
<text x="155.4" y="63.1">GND</text>
<text x="180.8" y="63.1">GND</text>
<text x="206.4" y="60.6">Power(&gt;8V)</text>
<text x="236.6" y="60.6">LD1117-5.0</text>
<text x="238" y="64.4">VI</text>
<text x="244.5" y="64.4">VO</text>
<text x="37.2" y="66.9">LD1117-3.3</text>
<text x="38.6" y="70.7">VI</text>
<text x="45.1" y="70.7">VO</text>
<text x="112.3" y="70.7">GND</text>
<text x="116.5" y="68.2">TXS0108EPW</text>
<text x="163.1" y="69.4">A1</text>
<text x="163.1" y="66.9">OE</text>
<text x="163.1" y="72">A2</text>
<text x="168.5" y="66.4" transform="rotate(-90 168.5 66.4)">VCCA</text>
<text x="173.6" y="66.6" transform="rotate(-90 173.6 66.6)">VCCB</text>
<text x="174.6" y="72">B2</text>
<text x="174.6" y="69.4">B1</text>
<text x="229.9" y="70.7">100n</text>
<text x="229.9" y="68.2">C13</text>
<text x="243.4" y="68.1" transform="rotate(-90 243.4 68.1)">GND</text>
<text x="256.5" y="67.6">C12</text>
<text x="256.5" y="70.2">10u</text>
<text x="30.5" y="77.1">100n</text>
<text x="30.5" y="74.5">C11</text>
<text x="44" y="74.4" transform="rotate(-90 44 74.4)">GND</text>
<text x="58.4" y="75.2">C15</text>
<text x="58.4" y="77.8">10u</text>
<text x="99.1" y="77.1">VCCA</text>
<text x="124.4" y="77.1">VCCB</text>
<text x="163.1" y="74.5">A3</text>
<text x="163.1" y="77.1">A4</text>
<text x="174.6" y="77.1">B4</text>
<text x="174.6" y="74.5">B3</text>
<text x="163.1" y="79.6">A5</text>
<text x="163.1" y="82.1">A6</text>
<text x="174.6" y="82.1">B6</text>
<text x="174.6" y="79.6">B5</text>
<text x="218.4" y="79.6">J2</text>
<text x="218.4" y="82.1">VCCB_DUT</text>
<text x="240.5" y="82.1">GND</text>
<text x="41.1" y="88.5">GND</text>
<text x="104.1" y="86">C3</text>
<text x="104.1" y="88.5">0.1</text>
<text x="129.5" y="86">C4</text>
<text x="129.5" y="88.5">0.1</text>
<text x="163.1" y="84.7">A7</text>
<text x="163.1" y="87.2">A8</text>
<text x="174.6" y="87.2">B8</text>
<text x="174.6" y="84.7">B7</text>
<text x="189.2" y="89.8">VCCB</text>
<text x="230" y="87.2">DUT_IO(5.0V)</text>
<text x="235" y="84.7">J4</text>
<text x="99.6" y="94.8">GND</text>
<text x="125" y="94.8">GND</text>
<text x="171" y="90.9" transform="rotate(-90 171 90.9)">GND</text>
<text x="172.4" y="94.8">U4</text>
<text x="203.2" y="92.3">J5</text>
<text x="203.2" y="94.8">VCCB_SRC</text>
<text x="213.9" y="91">GND</text>
<text x="35.3" y="99.9">TANG_25K_GPIO(3.3V)</text>
<text x="44.5" y="97.4">J1</text>
<text x="107.2" y="101.2">A1</text>
<text x="107.2" y="98.7">OE</text>
<text x="112.6" y="98.1" transform="rotate(-90 112.6 98.1)">VCCA</text>
<text x="117.7" y="98.3" transform="rotate(-90 117.7 98.3)">VCCB</text>
<text x="118.7" y="101.2">B1</text>
<text x="168.1" y="99.9">GND</text>
<text x="172.4" y="97.4">TXS0108EPW</text>
<text x="107.2" y="103.7">A2</text>
<text x="107.2" y="106.3">A3</text>
<text x="118.7" y="106.3">B3</text>
<text x="118.7" y="103.7">B2</text>
<text x="155" y="105">VCCA</text>
<text x="180.3" y="105">VCCB</text>
<text x="198.6" y="103.7">GND</text>
<text x="107.2" y="108.8">A4</text>
<text x="107.2" y="111.4">A5</text>
<text x="107.2" y="113.9">A6</text>
<text x="118.7" y="113.9">B6</text>
<text x="118.7" y="111.4">B5</text>
<text x="118.7" y="108.8">B4</text>
<text x="160" y="113.9">C9</text>
<text x="185.4" y="113.9">C10</text>
<text x="107.2" y="116.4">A7</text>
<text x="107.2" y="119">A8</text>
<text x="118.7" y="119">B8</text>
<text x="118.7" y="116.4">B7</text>
<text x="160" y="116.4">0.1</text>
<text x="185.4" y="116.4">0.1</text>
<text x="64" y="125.3">GND</text>
<text x="115.2" y="122.7" transform="rotate(-90 115.2 122.7)">GND</text>
<text x="155.4" y="122.8">GND</text>
<text x="180.8" y="122.8">GND</text>
<text x="112.3" y="131.7">GND</text>
<text x="116.5" y="126.6">U2</text>
<text x="116.5" y="129.1">TXS0108EPW</text>
<text x="163.1" y="129.1">A1</text>
<text x="163.1" y="126.6">OE</text>
<text x="163.1" y="131.7">A2</text>
<text x="168.5" y="126.1" transform="rotate(-90 168.5 126.1)">VCCA</text>
<text x="173.6" y="126.3" transform="rotate(-90 173.6 126.3)">VCCB</text>
<text x="174.6" y="131.7">B2</text>
<text x="174.6" y="129.1">B1</text>
<text x="100.4" y="136.8">VCCA</text>
<text x="125.7" y="136.8">VCCB</text>
<text x="163.1" y="134.2">A3</text>
<text x="163.1" y="136.8">A4</text>
<text x="174.6" y="136.8">B4</text>
<text x="174.6" y="134.2">B3</text>
<text x="148.7" y="141.3">J6</text>
<text x="163.1" y="139.3">A5</text>
<text x="163.1" y="141.8">A6</text>
<text x="174.6" y="141.8">B6</text>
<text x="174.6" y="139.3">B5</text>
<text x="254.5" y="139.3">GND</text>
<text x="105.4" y="145.6">C5</text>
<text x="105.4" y="148.2">0.1</text>
<text x="130.8" y="145.6">C6</text>
<text x="130.8" y="148.2">0.1</text>
<text x="163.1" y="144.4">A7</text>
<text x="163.1" y="146.9">A8</text>
<text x="174.6" y="146.9">B8</text>
<text x="174.6" y="144.4">B7</text>
<text x="100.8" y="154.5">GND</text>
<text x="126.2" y="154.5">GND</text>
<text x="145.9" y="153">IO_39/40</text>
<text x="171" y="150.6" transform="rotate(-90 171 150.6)">GND</text>
<text x="172.4" y="154.5">U5</text>
<text x="108.5" y="160.9">A1</text>
<text x="108.5" y="158.3">OE</text>
<text x="113.9" y="157.8" transform="rotate(-90 113.9 157.8)">VCCA</text>
<text x="119" y="158" transform="rotate(-90 119 158)">VCCB</text>
<text x="120" y="160.9">B1</text>
<text x="168.1" y="159.6">GND</text>
<text x="172.4" y="157.1">TXS0108EPW</text>
<text x="108.5" y="163.4">A2</text>
<text x="108.5" y="166">A3</text>
<text x="120" y="166">B3</text>
<text x="120" y="163.4">B2</text>
<text x="20.3" y="172.8">TP1</text>
<text x="39.4" y="172.8">TP2</text>
<text x="57.2" y="172.8">TP3</text>
<text x="80" y="172.8">TP4</text>
<text x="108.5" y="168.5">A4</text>
<text x="108.5" y="171">A5</text>
<text x="108.5" y="173.6">A6</text>
<text x="120" y="173.6">B6</text>
<text x="120" y="171">B5</text>
<text x="120" y="168.5">B4</text>
<text x="20.3" y="175.4">TestPoint</text>
<text x="39.4" y="175.4">TestPoint</text>
<text x="57.2" y="175.4">TestPoint</text>
<text x="80" y="175.4">TestPoint</text>
<text x="108.5" y="176.1">A7</text>
<text x="108.5" y="178.7">A8</text>
<text x="120" y="178.7">B8</text>
<text x="120" y="176.1">B7</text>
<text x="24.6" y="185">GND</text>
<text x="116.4" y="182.4" transform="rotate(-90 116.4 182.4)">GND</text>
<text x="113.5" y="191.4">GND</text>
<text x="117.8" y="186.3">U3</text>
<text x="117.8" y="188.8">TXS0108EPW</text>
</g>
<g font-size="1.8" fill="#a90000">
<text x="111.5" y="31.2" transform="rotate(-90 111.5 31.2)">2</text>
<text x="116.6" y="31.8" transform="rotate(-90 116.6 31.8)">19</text>
<text x="104.1" y="36.6">10</text>
<text x="104.7" y="39.1">1</text>
<text x="104.7" y="41.7">3</text>
<text x="121.9" y="41.7">18</text>
<text x="121.9" y="39.1">20</text>
<text x="104.7" y="44.2">4</text>
<text x="104.7" y="46.7">5</text>
<text x="121.9" y="46.7">16</text>
<text x="121.9" y="44.2">17</text>
<text x="104.7" y="49.3">6</text>
<text x="104.7" y="51.8">7</text>
<text x="121.9" y="51.8">14</text>
<text x="121.9" y="49.3">15</text>
<text x="104.7" y="54.4">8</text>
<text x="104.7" y="56.9">9</text>
<text x="121.9" y="56.9">12</text>
<text x="121.9" y="54.4">13</text>
<text x="114" y="64.8" transform="rotate(-90 114 64.8)">11</text>
<text x="160" y="65.8">10</text>
<text x="167.4" y="60.4" transform="rotate(-90 167.4 60.4)">2</text>
<text x="172.5" y="61" transform="rotate(-90 172.5 61)">19</text>
<text x="217.7" y="63.2">1</text>
<text x="217.7" y="65.8">2</text>
<text x="235.5" y="63.2">3</text>
<text x="248.2" y="63.2">2</text>
<text x="36.1" y="69.6">3</text>
<text x="48.8" y="69.6">2</text>
<text x="160.6" y="68.3">1</text>
<text x="160.6" y="70.9">3</text>
<text x="177.8" y="70.9">18</text>
<text x="177.8" y="68.3">20</text>
<text x="217.7" y="68.3">3</text>
<text x="242.3" y="70.6" transform="rotate(-90 242.3 70.6)">1</text>
<text x="42.9" y="76.9" transform="rotate(-90 42.9 76.9)">1</text>
<text x="160.6" y="73.4">4</text>
<text x="160.6" y="75.9">5</text>
<text x="177.8" y="75.9">16</text>
<text x="177.8" y="73.4">17</text>
<text x="160.6" y="78.5">6</text>
<text x="160.6" y="81">7</text>
<text x="160.6" y="83.6">8</text>
<text x="177.8" y="83.6">13</text>
<text x="177.8" y="81">14</text>
<text x="177.8" y="78.5">15</text>
<text x="213.1" y="83.9" transform="rotate(-90 213.1 83.9)">1</text>
<text x="215.6" y="83.9" transform="rotate(-90 215.6 83.9)">2</text>
<text x="160.6" y="86.1">9</text>
<text x="177.8" y="86.1">12</text>
<text x="231.1" y="89.9">1</text>
<text x="240" y="89.9">2</text>
<text x="111.5" y="92.1" transform="rotate(-90 111.5 92.1)">2</text>
<text x="116.6" y="92.8" transform="rotate(-90 116.6 92.8)">19</text>
<text x="231.1" y="92.5">3</text>
<text x="231.1" y="95">5</text>
<text x="240" y="92.5">4</text>
<text x="240" y="95">6</text>
<text x="104.1" y="97.5">10</text>
<text x="104.7" y="100.1">1</text>
<text x="121.9" y="100.1">20</text>
<text x="197.9" y="96.6" transform="rotate(-90 197.9 96.6)">1</text>
<text x="200.4" y="96.6" transform="rotate(-90 200.4 96.6)">2</text>
<text x="231.1" y="97.5">7</text>
<text x="231.1" y="100.1">9</text>
<text x="239.4" y="100.1">10</text>
<text x="240" y="97.5">8</text>
<text x="40.6" y="102.6">1</text>
<text x="40.6" y="105.2">3</text>
<text x="40.6" y="107.7">5</text>
<text x="49.5" y="102.6">2</text>
<text x="49.5" y="105.2">4</text>
<text x="49.5" y="107.7">6</text>
<text x="104.7" y="102.6">3</text>
<text x="104.7" y="105.2">4</text>
<text x="104.7" y="107.7">5</text>
<text x="121.9" y="107.7">16</text>
<text x="121.9" y="105.2">17</text>
<text x="121.9" y="102.6">18</text>
<text x="230.5" y="102.6">11</text>
<text x="230.5" y="105.2">13</text>
<text x="230.5" y="107.7">15</text>
<text x="239.4" y="102.6">12</text>
<text x="239.4" y="105.2">14</text>
<text x="239.4" y="107.7">16</text>
<text x="40.6" y="110.2">7</text>
<text x="40.6" y="112.8">9</text>
<text x="48.9" y="112.8">10</text>
<text x="49.5" y="110.2">8</text>
<text x="104.7" y="110.2">6</text>
<text x="104.7" y="112.8">7</text>
<text x="121.9" y="112.8">14</text>
<text x="121.9" y="110.2">15</text>
<text x="230.5" y="110.2">17</text>
<text x="230.5" y="112.8">19</text>
<text x="239.4" y="110.2">18</text>
<text x="239.4" y="112.8">20</text>
<text x="40" y="115.3">11</text>
<text x="40" y="117.9">13</text>
<text x="48.9" y="115.3">12</text>
<text x="48.9" y="117.9">14</text>
<text x="104.7" y="115.3">8</text>
<text x="104.7" y="117.9">9</text>
<text x="121.9" y="117.9">12</text>
<text x="121.9" y="115.3">13</text>
<text x="230.5" y="115.3">21</text>
<text x="230.5" y="117.9">23</text>
<text x="239.4" y="115.3">22</text>
<text x="239.4" y="117.9">24</text>
<text x="40" y="120.4">15</text>
<text x="40" y="122.9">17</text>
<text x="40" y="125.5">19</text>
<text x="48.9" y="120.4">16</text>
<text x="48.9" y="122.9">18</text>
<text x="48.9" y="125.5">20</text>
<text x="160" y="125.5">10</text>
<text x="167.4" y="120.1" transform="rotate(-90 167.4 120.1)">2</text>
<text x="172.5" y="120.7" transform="rotate(-90 172.5 120.7)">19</text>
<text x="230.5" y="120.4">25</text>
<text x="230.5" y="122.9">27</text>
<text x="230.5" y="125.5">29</text>
<text x="239.4" y="120.4">26</text>
<text x="239.4" y="122.9">28</text>
<text x="239.4" y="125.5">30</text>
<text x="40" y="128">21</text>
<text x="40" y="130.6">23</text>
<text x="48.9" y="128">22</text>
<text x="48.9" y="130.6">24</text>
<text x="160.6" y="128">1</text>
<text x="160.6" y="130.6">3</text>
<text x="177.8" y="130.6">18</text>
<text x="177.8" y="128">20</text>
<text x="230.5" y="128">31</text>
<text x="230.5" y="130.6">33</text>
<text x="239.4" y="128">32</text>
<text x="239.4" y="130.6">34</text>
<text x="40" y="133.1">25</text>
<text x="40" y="135.6">27</text>
<text x="48.9" y="133.1">26</text>
<text x="48.9" y="135.6">28</text>
<text x="160.6" y="133.1">4</text>
<text x="160.6" y="135.6">5</text>
<text x="177.8" y="135.6">16</text>
<text x="177.8" y="133.1">17</text>
<text x="230.5" y="133.1">35</text>
<text x="230.5" y="135.6">37</text>
<text x="239.4" y="133.1">36</text>
<text x="239.4" y="135.6">38</text>
<text x="40" y="138.2">29</text>
<text x="40" y="140.7">31</text>
<text x="40" y="143.3">33</text>
<text x="48.9" y="138.2">30</text>
<text x="48.9" y="140.7">32</text>
<text x="48.9" y="143.3">34</text>
<text x="160.6" y="138.2">6</text>
<text x="160.6" y="140.7">7</text>
<text x="160.6" y="143.3">8</text>
<text x="177.8" y="143.3">13</text>
<text x="177.8" y="140.7">14</text>
<text x="177.8" y="138.2">15</text>
<text x="230.5" y="138.2">39</text>
<text x="230.5" y="140.7">41</text>
<text x="230.5" y="143.3">43</text>
<text x="239.4" y="138.2">40</text>
<text x="239.4" y="140.7">42</text>
<text x="239.4" y="143.3">44</text>
<text x="40" y="145.8">35</text>
<text x="40" y="148.3">37</text>
<text x="48.9" y="145.8">36</text>
<text x="48.9" y="148.3">38</text>
<text x="147.1" y="147.4" transform="rotate(-90 147.1 147.4)">2</text>
<text x="149.6" y="147.4" transform="rotate(-90 149.6 147.4)">1</text>
<text x="160.6" y="145.8">9</text>
<text x="177.8" y="145.8">12</text>
<text x="40" y="150.9">39</text>
<text x="48.9" y="150.9">40</text>
<text x="112.8" y="151.8" transform="rotate(-90 112.8 151.8)">2</text>
<text x="117.9" y="152.4" transform="rotate(-90 117.9 152.4)">19</text>
<text x="169.9" y="153.7" transform="rotate(-90 169.9 153.7)">11</text>
<text x="105.4" y="157.2">10</text>
<text x="106" y="159.8">1</text>
<text x="123.1" y="159.8">20</text>
<text x="106" y="162.3">3</text>
<text x="106" y="164.8">4</text>
<text x="106" y="167.4">5</text>
<text x="123.1" y="167.4">16</text>
<text x="123.1" y="164.8">17</text>
<text x="123.1" y="162.3">18</text>
<text x="106" y="169.9">6</text>
<text x="106" y="172.5">7</text>
<text x="123.1" y="172.5">14</text>
<text x="123.1" y="169.9">15</text>
<text x="106" y="175">8</text>
<text x="106" y="177.5">9</text>
<text x="123.1" y="177.5">12</text>
<text x="123.1" y="175">13</text>
<text x="115.3" y="185.5" transform="rotate(-90 115.3 185.5)">11</text>
</g>
<g font-size="1.8" fill="#0f0f0f">
<text x="97.8" y="41.6">IO_2</text>
<text x="97.8" y="39">IO_1</text>
<text x="127.4" y="39">DUT_1</text>
<text x="127.4" y="41.6">DUT_2</text>
<text x="97.8" y="44.1">IO_3</text>
<text x="97.8" y="46.6">IO_4</text>
<text x="127.4" y="44.1">DUT_3</text>
<text x="127.4" y="46.6">DUT_4</text>
<text x="97.8" y="51.7">IO_6</text>
<text x="97.8" y="49.2">IO_5</text>
<text x="127.4" y="49.2">DUT_5</text>
<text x="127.4" y="51.7">DUT_6</text>
<text x="97.8" y="54.3">IO_7</text>
<text x="97.8" y="56.8">IO_8</text>
<text x="127.4" y="54.3">DUT_7</text>
<text x="127.4" y="56.8">DUT_8</text>
<text x="153.7" y="70.8">IO_26</text>
<text x="153.7" y="68.2">IO_25</text>
<text x="182.1" y="68.2">DUT_25</text>
<text x="182.1" y="70.8">DUT_26</text>
<text x="153.7" y="75.9">IO_28</text>
<text x="153.7" y="73.3">IO_27</text>
<text x="182.1" y="75.9">DUT_28</text>
<text x="182.1" y="73.3">DUT_27</text>
<text x="153.7" y="80.9">IO_30</text>
<text x="153.7" y="78.4">IO_29</text>
<text x="153.7" y="83.5">IO_31</text>
<text x="182.1" y="80.9">DUT_30</text>
<text x="182.1" y="78.4">DUT_29</text>
<text x="182.1" y="83.5">DUT_31</text>
<text x="153.7" y="86">IO_32</text>
<text x="182.1" y="86">DUT_32</text>
<text x="222.2" y="92.4">DUT_1</text>
<text x="222.2" y="94.9">DUT_3</text>
<text x="244.2" y="92.4">DUT_2</text>
<text x="244.2" y="94.9">DUT_4</text>
<text x="97.8" y="100">IO_9</text>
<text x="127.4" y="100">DUT_9</text>
<text x="222.2" y="100">DUT_7</text>
<text x="222.2" y="97.4">DUT_5</text>
<text x="244.2" y="100">DUT_8</text>
<text x="244.2" y="97.4">DUT_6</text>
<text x="33" y="107.6">IO_5</text>
<text x="33" y="102.5">IO_1</text>
<text x="33" y="105.1">IO_3</text>
<text x="54.1" y="105.1">IO_4</text>
<text x="54.1" y="107.6">IO_6</text>
<text x="54.1" y="102.5">IO_2</text>
<text x="97.8" y="102.5">IO_10</text>
<text x="97.8" y="105.1">IO_11</text>
<text x="97.8" y="107.6">IO_12</text>
<text x="126.2" y="107.6">DUT_12</text>
<text x="126.2" y="102.5">DUT_10</text>
<text x="126.2" y="105.1">DUT_11</text>
<text x="222.2" y="105.1">DUT_11</text>
<text x="222.2" y="102.5">DUT_9</text>
<text x="222.2" y="107.6">DUT_13</text>
<text x="243" y="102.5">DUT_10</text>
<text x="243" y="105.1">DUT_12</text>
<text x="243" y="107.6">DUT_14</text>
<text x="33" y="112.7">IO_9</text>
<text x="33" y="110.1">IO_7</text>
<text x="52.9" y="112.7">IO_10</text>
<text x="54.1" y="110.1">IO_8</text>
<text x="97.8" y="112.7">IO_14</text>
<text x="97.8" y="110.1">IO_13</text>
<text x="126.2" y="112.7">DUT_14</text>
<text x="126.2" y="110.1">DUT_13</text>
<text x="222.2" y="110.1">DUT_15</text>
<text x="222.2" y="112.7">DUT_17</text>
<text x="243" y="110.1">DUT_16</text>
<text x="243" y="112.7">DUT_18</text>
<text x="33" y="117.8">IO_11</text>
<text x="52.9" y="117.8">IO_12</text>
<text x="97.8" y="117.8">IO_16</text>
<text x="97.8" y="115.2">IO_15</text>
<text x="126.2" y="115.2">DUT_15</text>
<text x="126.2" y="117.8">DUT_16</text>
<text x="222.2" y="117.8">DUT_21</text>
<text x="222.2" y="115.2">DUT_19</text>
<text x="243" y="115.2">DUT_20</text>
<text x="243" y="117.8">DUT_22</text>
<text x="33" y="120.3">IO_13</text>
<text x="33" y="122.8">IO_15</text>
<text x="33" y="125.4">IO_17</text>
<text x="52.9" y="125.4">IO_18</text>
<text x="52.9" y="120.3">IO_14</text>
<text x="52.9" y="122.8">IO_16</text>
<text x="222.2" y="120.3">DUT_23</text>
<text x="222.2" y="122.8">DUT_25</text>
<text x="222.2" y="125.4">DUT_27</text>
<text x="243" y="125.4">DUT_28</text>
<text x="243" y="120.3">DUT_24</text>
<text x="243" y="122.8">DUT_26</text>
<text x="33" y="127.9">IO_19</text>
<text x="33" y="130.5">IO_21</text>
<text x="52.9" y="127.9">IO_20</text>
<text x="52.9" y="130.5">IO_22</text>
<text x="153.7" y="130.5">IO_34</text>
<text x="153.7" y="127.9">IO_33</text>
<text x="182.1" y="130.5">DUT_34</text>
<text x="182.1" y="127.9">DUT_33</text>
<text x="222.2" y="130.5">DUT_31</text>
<text x="222.2" y="127.9">DUT_29</text>
<text x="243" y="127.9">DUT_30</text>
<text x="243" y="130.5">DUT_32</text>
<text x="33" y="135.5">IO_25</text>
<text x="33" y="133">IO_23</text>
<text x="52.9" y="135.5">IO_26</text>
<text x="52.9" y="133">IO_24</text>
<text x="153.7" y="133">IO_35</text>
<text x="153.7" y="135.5">IO_36</text>
<text x="182.1" y="133">DUT_35</text>
<text x="182.1" y="135.5">DUT_36</text>
<text x="222.2" y="135.5">DUT_33</text>
<text x="243" y="135.5">DUT_34</text>
<text x="33" y="140.6">IO_29</text>
<text x="33" y="143.2">IO_31</text>
<text x="33" y="138.1">IO_27</text>
<text x="52.9" y="138.1">IO_28</text>
<text x="52.9" y="140.6">IO_30</text>
<text x="52.9" y="143.2">IO_32</text>
<text x="153.7" y="138.1">IO_37</text>
<text x="153.7" y="140.6">IO_38</text>
<text x="182.1" y="143.2">DUT_39</text>
<text x="182.1" y="140.6">DUT_38</text>
<text x="182.1" y="138.1">DUT_37</text>
<text x="222.2" y="143.2">DUT_39</text>
<text x="222.2" y="140.6">DUT_37</text>
<text x="222.2" y="138.1">DUT_35</text>
<text x="243" y="138.1">DUT_36</text>
<text x="243" y="140.6">DUT_38</text>
<text x="243" y="143.2">DUT_40</text>
<text x="33" y="145.7">IO_33</text>
<text x="33" y="148.2">IO_35</text>
<text x="52.9" y="148.2">IO_36</text>
<text x="52.9" y="145.7">IO_34</text>
<text x="182.1" y="145.7">DUT_40</text>
<text x="33" y="150.8">IO_37</text>
<text x="52.9" y="150.8">IO_38</text>
<text x="99.1" y="159.7">IO_17</text>
<text x="127.5" y="159.7">DUT_17</text>
<text x="99.1" y="162.2">IO_18</text>
<text x="99.1" y="164.8">IO_19</text>
<text x="99.1" y="167.3">IO_20</text>
<text x="127.5" y="164.8">DUT_19</text>
<text x="127.5" y="167.3">DUT_20</text>
<text x="127.5" y="162.2">DUT_18</text>
<text x="99.1" y="169.8">IO_21</text>
<text x="99.1" y="172.4">IO_22</text>
<text x="127.5" y="172.4">DUT_22</text>
<text x="127.5" y="169.8">DUT_21</text>
<text x="99.1" y="174.9">IO_23</text>
<text x="99.1" y="177.5">IO_24</text>
<text x="127.5" y="177.5">DUT_24</text>
<text x="127.5" y="174.9">DUT_23</text>
</g>
</svg>
